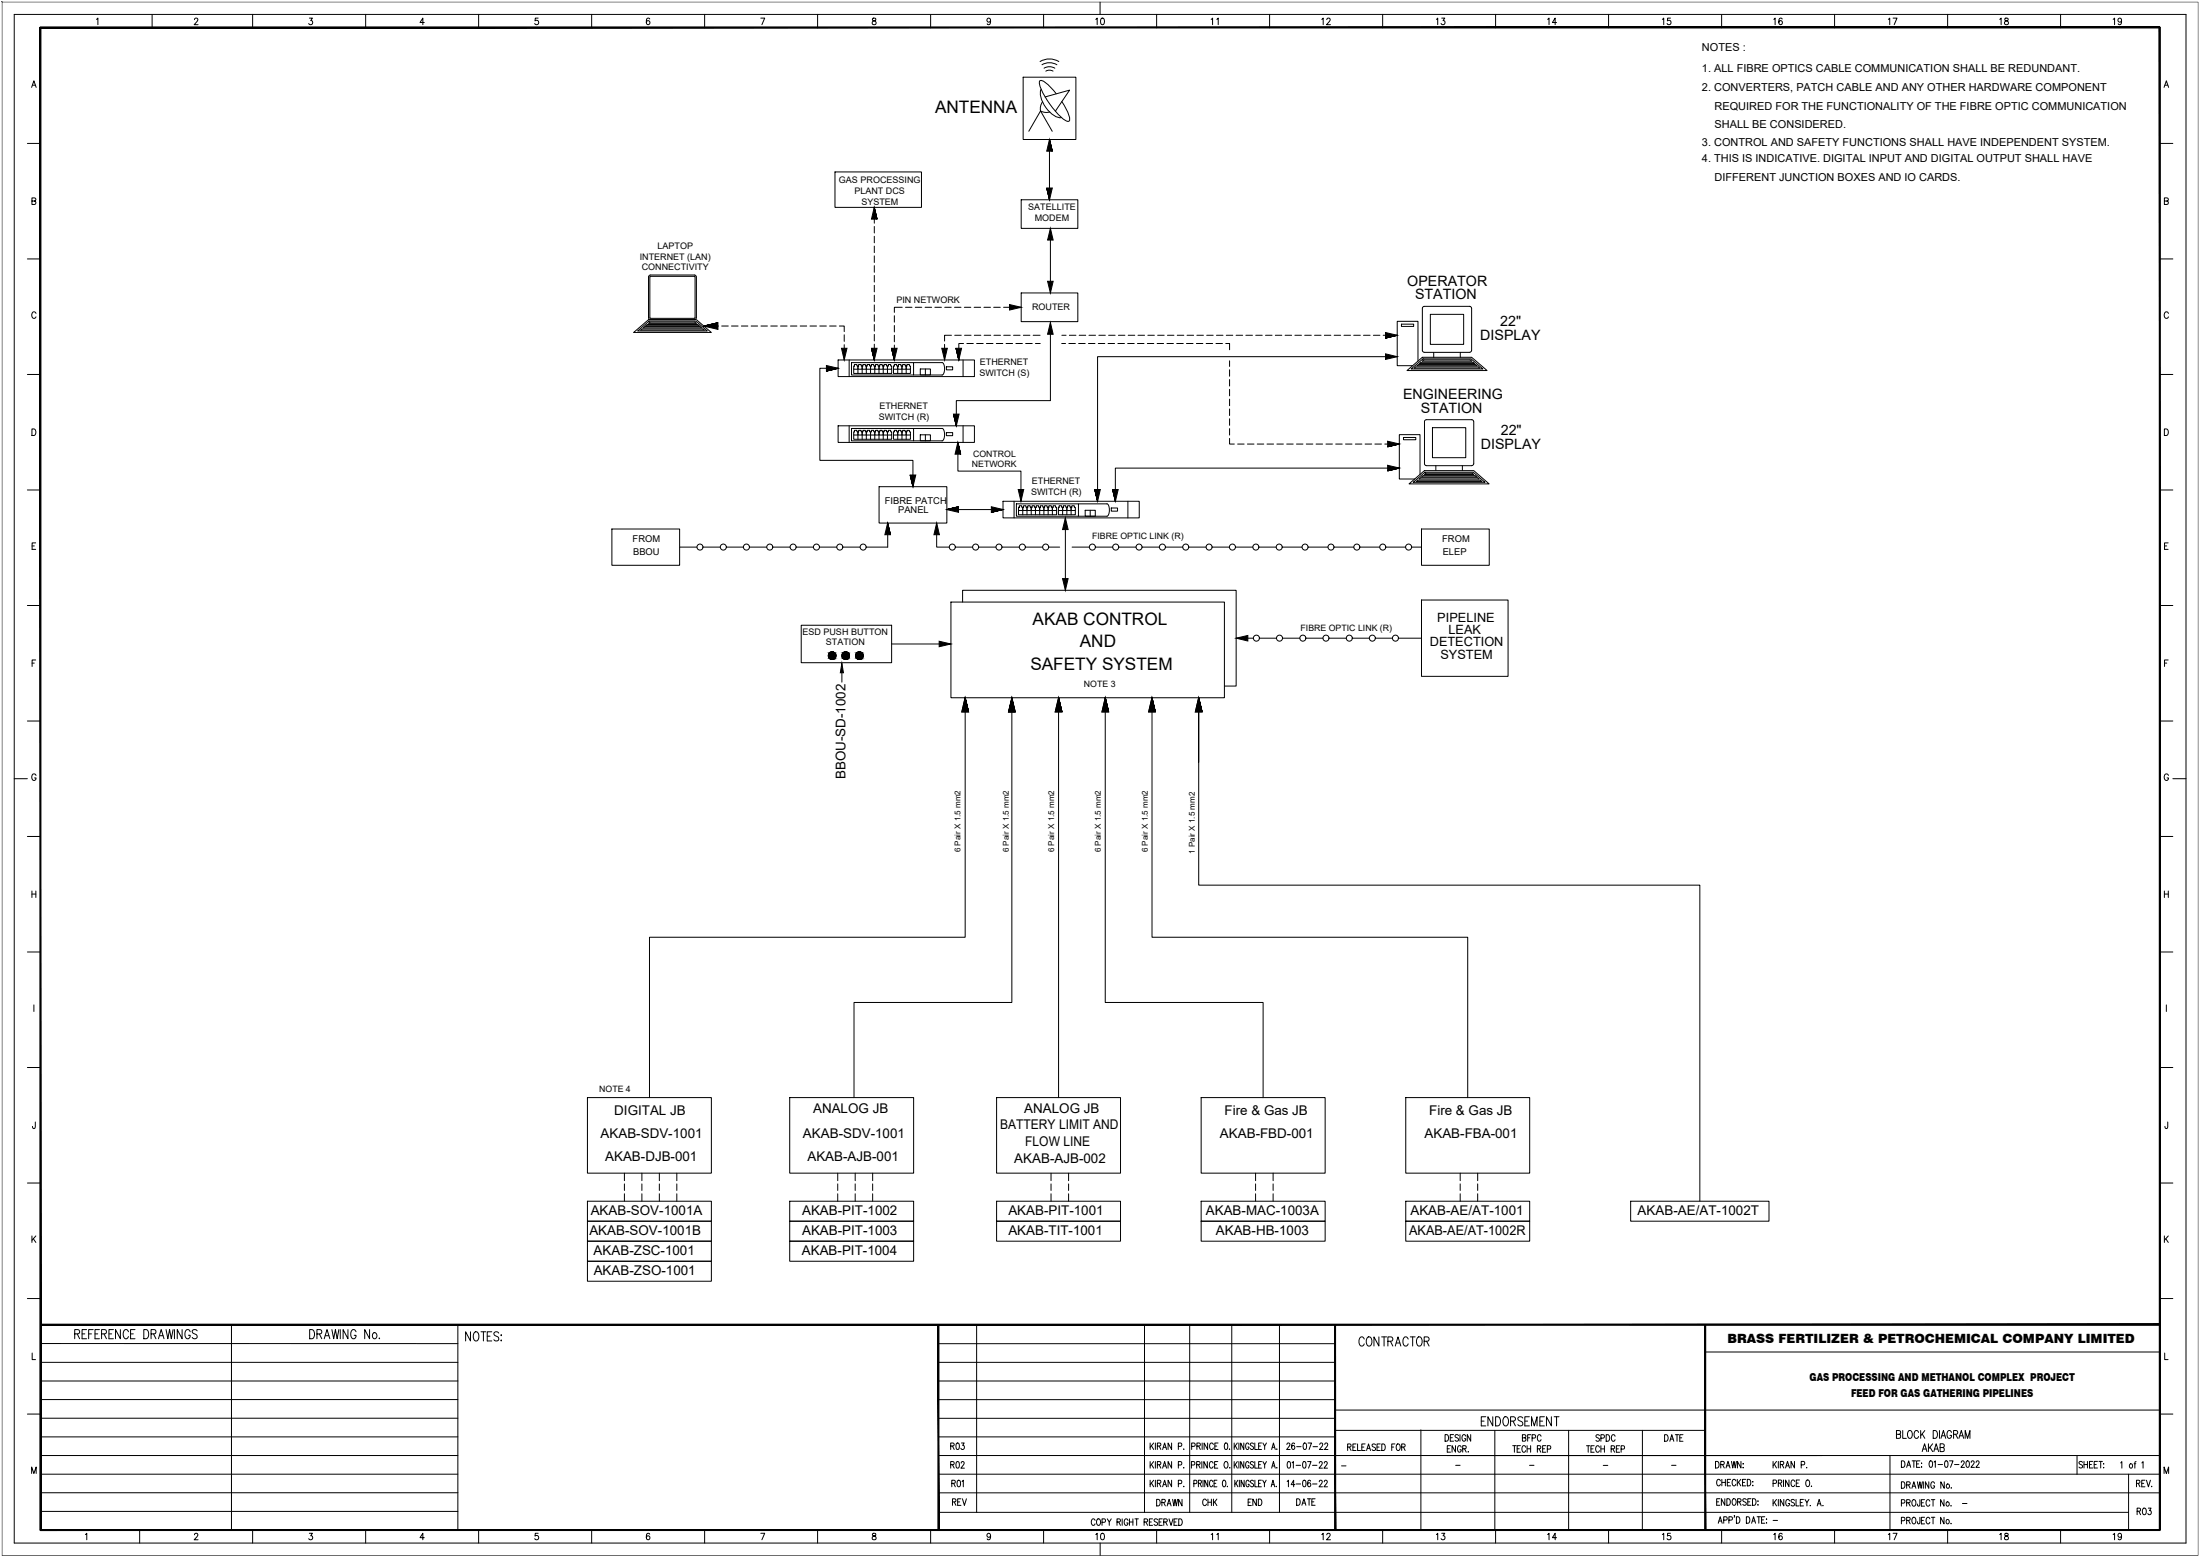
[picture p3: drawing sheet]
<svg xmlns="http://www.w3.org/2000/svg" width="1189mm" height="841mm" viewBox="0 0 1189 841" stroke-linecap="round" stroke-linejoin="round" font-family="sans-serif">
<!-- layer: 0 -->
<g fill="none" stroke="#000" stroke-width=".54">
<path d="M1 1h.1M562 33a10 10 0 0 1 10 0M563 35a8 8 0 0 1 8 0M564 37a6 6 0 0 1 6 0M565 38h2h2M553 42h28v33h-28zM563 48a14 14 0 0 0 10 16h1M563 55v1a2.7 2.7 0 0 0-1 3 2.7 2.7 0 0 0 3 2l2-1M565 52l13-3-8 11M571 51l-1-2a13 13 0 0 0-8-5 9 9 0 0 0 3 8l6 9a8 8 0 0 0 7 4 15 15 0 0 0-4-10M567 75v27M569 71l-7-11-6 11"/>
<path d="M451 93h47v19h-47zM472 112v3M472 117v4M552 108h30v15h-30zM472 122v4M472 128v3M472 133v3M472 138v4M568 123v35M351 149h24l1 23h-25zM376 150l-1-1h-24l-1 1v22l2 1h23l1-1M376 150v22"/>
<path d="M472 144v3M472 149v3M472 154v4M472 159v4M552 158h30v16h-30zM342 180l8-7h26l8 7zM345 179l6-6h25l6 6zM346 178h1h33h1zM348 177v-1h30l1 1zM349 176l1-1h27l1 1zM351 175v-1h25v1zM380 176h3"/>
<path d="M385 176h3M390 176h4M395 176h4M401 176h3M406 176h3M411 176h4M417 176h3M422 176h3M427 176h4M432 176h4M438 176h3M443 176h4"/>
<path d="M448 176h4M454 176h2v3M472 165v3M472 170v4M472 175v4M483 171v3M483 176v3M488 166h-5v3M489 166h4M495 166h3M500 166h3M505 166h4"/>
<path d="M511 166h3M516 166h3M521 166h4M526 166h4M532 166h3M537 166h4M542 166h4M548 166h4M568 174v42h-51v14M757 175h7v1h-7zM773 170h18v16h-18zM453 194h74v9h-74z"/>
<path d="M453 199h-10v50h50v14M456 181v3M456 186v4M456 191v3M459 194v9M460 196h34v7h-34zM461 199v3h21v-3M462 197h1l1 2h-3zM464 199v3M464 197h1l1 2h-2zM466 199v3M466 197h2v2h-2z"/>
<path d="M468 199v3M469 197h1v2h-2zM470 199v3M471 197h1l1 2h-3zM472 181v3M472 186v3M472 191v3M473 199v3M473 197h1l1 2h-2zM475 199v3M475 197h2v2h-2zM477 199v3"/>
<path d="M478 197h1l1 2h-3zM480 199v3M480 197h1l1 2h-2zM483 199v3h9v-3M483 197h2v2h-2zM483 181v4M483 186v4M483 192v2M485 199v3M486 197h1v2h-2zM487 199v3M488 197h1l1 2h-3z"/>
<path d="M490 199v3M490 197h1l1 2h-2zM494 196h15a5 5 0 0 1 0 7h-15M497 199h6v4h-6zM500 199v4M510 186v4M510 191v3M511 198h4v2h-4zM514 181h-4v3M516 181h3M518 191v3M520 194v9"/>
<path d="M521 186h-3v3M521 181h4M522 186h4M527 181h3M528 186h3M532 181h3M533 186h4M537 181h4M538 186h4M542 181h4M544 186h3M548 181h3"/>
<path d="M549 186h3M553 181h4M554 186h4M558 181h4M560 186h2M574 186h2M574 181h2M578 186h3M578 181h3M583 186h3M583 181h4M588 186h4"/>
<path d="M588 181h4M593 186h4M594 181h3M599 186h3M599 181h4M604 186h4M604 181h4M609 186h4M610 181h3M615 186h3M615 181h4M620 186h4"/>
<path d="M620 181h4M625 186h4M626 181h3M631 186h3M631 181h3M636 186h3M636 181h4M641 186h4M641 181h4M647 186h3M647 181h3M652 186h3"/>
<path d="M652 181h4M657 186h4M657 181h4M662 186h2v3M663 181h3M664 195v3M664 200v3M668 181h4M673 181h4M679 181h3M684 181h3M689 181h4"/>
<path d="M694 181h4M700 181h3M705 181h4M710 181h4M716 181h3M721 181h3M726 181h4M732 181h3M737 181h3M742 181h4M747 181h4M753 181h2"/>
<path d="M755 193h-162v78M763 199l6-5h26l6 5zM764 199l1-1h34l1 1zM766 198l1-1h30l1 1zM766 195v-21h-11v24h8M767 196h1h28h1zM769 195v-1h25l1 1zM770 190l-1-1v-23l1-1h24l1 2v22l-1 1M770 190h24M775 190v3M789 190v3M664 205v4"/>
<path d="M664 210v4M664 216v3M760 200l9-7h26l9 7zM453 230h74v9h-74zM459 230v9M460 231h34v7h-34zM461 235v2h21v-2M462 232h1l1 3h-3zM464 235v2M464 232h1l1 3h-2zM466 235v2M466 232h2v3h-2z"/>
<path d="M468 235v2M469 232h1v3h-2zM470 235v2M471 232h1l1 3h-3zM473 235v2M473 232h1l1 3h-2zM475 235v2M475 232h2v3h-2zM477 235v2M478 232h1l1 3h-3zM480 235v2M480 232h1l1 3h-2z"/>
<path d="M483 235v2h9v-2M483 232h2v3h-2zM485 235v2M486 232h1v3h-2zM487 235v2M488 232h1l1 3h-3zM490 235v2M490 232h1l1 3h-2zM494 231h15a5 5 0 0 1 0 7h-15M497 235h6v3h-6zM500 235v3M511 234h4v1h-4z"/>
<path d="M518 239v15h34v17M520 230v9M664 237v3h3M664 221v3M664 226v4M664 232v3M669 240h3M674 240h4M679 240h4M685 240h3M690 240h4M695 240h4"/>
<path d="M701 240h3M706 240h3M711 240h4M717 240h3M722 240h3M727 240h4M732 240h4M738 240h3M743 240h4M748 240h4M754 240h2M758 236h7v2h-7z"/>
<path d="M770 227h26v1v23l-1 1-25-1v-1v-22zM774 231h18v16h-18zM756 253h-153v18M767 259l1-1h30l1 1zM767 256v-21h-11v24h8M768 258l1-1h28l1 1zM770 256h1h25zM776 252v2M790 252v2M475 263h37v20h-37zM512 275h30M542 271h74v9h-74z"/>
<path d="M548 271v9M549 272h34v7h-34zM550 276v2h21v-2M551 273h1l1 3h-3zM553 276v2M553 273h1l1 3h-2zM555 276v2M555 273h2v3h-2zM557 276v2M558 273h1l1 3h-3zM560 276v2M560 273h1l1 3h-2z"/>
<path d="M562 276v2M562 273h2v3h-2zM564 276v2M565 273h1v3h-2zM566 276v2M567 273h1l1 3h-3zM569 276v2M569 273h1l1 3h-2zM572 276v2h9v-2M572 273h2v3h-2zM574 276v2M575 273h1l1 3h-3z"/>
<path d="M576 280v39M577 276v2M577 273h1l1 3h-2zM579 276v2M579 273h2v3h-2zM583 272h15a5 5 0 0 1 0 7h-15M586 276h6v3h-6zM589 276v3M601 274h3v2h-3zM610 271v9M761 261l9-7h26l9 7zM764 261l6-6h26l6 6z"/>
<path d="M765 260l1-1h34l1 1zM331 286h36v19h-36zM367 296h10M380 296h9M393 296h9M405 296h9M418 296h9M430 296h10M443 296h9M455 296h10M480 283v13h-12M506 283v13h7"/>
<path d="M516 296h10M529 296h9M542 296h9M554 296h9M567 296h6M579 296h10M592 296h9M605 296h9M617 296h10M630 296h9M642 296h10M655 296h9"/>
<path d="M668 296h9M680 296h10M693 296h11M707 296h11M721 296h11M735 296h11M749 296h11M763 296h5M768 286h37v19h-37zM433 338h49v20h-49zM514 325h148v52h-148zM520 325v-6h148v52h-6"/>
<path d="M768 324h47v41h-47zM482 348h32M668 345h9M680 345h10M693 345h9M706 345h9M718 345h10M731 345h9M743 345h9M756 345h12M455 363v5M522 377v129h-171v87"/>
<path d="M547 377v164h-85v52M572 377v216M597 377v164h86v52M623 377v129h170v87M648 412v-35v101h271v171M317 593h67v41h-67zM427 593h67v41h-67zM539 593h67v41h-67zM649 593h67v41h-67zM760 593h67v41h-67zM337 634v4M337 639v4"/>
<path d="M347 634v4M347 639v4M356 634v4M356 639v4M366 634v4M366 639v4M453 634v4M453 639v4M462 634v4M462 639v4M472 634v4M472 639v4"/>
<path d="M568 634v4M568 639v4M577 634v4M577 639v4M679 634v4M679 639v4M688 634v4M688 639v4M789 634v4M789 639v4M799 634v4M799 639v4"/>
<path d="M317 649h67v11h-67zM317 660h67v10h-67zM337 645v4M347 645v4M356 645v4M366 645v4M427 649h67v11h-67zM427 660h67v10h-67zM453 645v4M462 645v4M472 645v4M539 649h67v11h-67z"/>
<path d="M539 660h67v10h-67zM568 645v4M577 645v4M649 649h67v11h-67zM649 660h67v10h-67zM679 645v4M688 645v4M760 649h67v11h-67zM760 660h67v10h-67zM789 645v4M799 645v4M881 649h75v11h-75z"/>
<path d="M317 670h67v11h-67zM427 670h67v11h-67zM317 681h67v11h-67z"/>
<circle cx="378" cy="296" r="1.6"/>
<circle cx="391" cy="296" r="1.6"/>
<circle cx="403" cy="296" r="1.6"/>
<circle cx="416" cy="296" r="1.6"/>
<circle cx="429" cy="296" r="1.6"/>
<circle cx="441" cy="296" r="1.6"/>
<circle cx="454" cy="296" r="1.6"/>
<circle cx="466" cy="296" r="1.6"/>
<circle cx="515" cy="296" r="1.6"/>
<circle cx="527" cy="296" r="1.6"/>
<circle cx="540" cy="296" r="1.6"/>
<circle cx="552" cy="296" r="1.6"/>
<circle cx="565" cy="296" r="1.6"/>
<circle cx="590" cy="296" r="1.6"/>
<circle cx="603" cy="296" r="1.6"/>
<circle cx="616" cy="296" r="1.6"/>
<circle cx="628" cy="296" r="1.6"/>
<circle cx="641" cy="296" r="1.6"/>
<circle cx="653" cy="296" r="1.6"/>
<circle cx="666" cy="296" r="1.6"/>
<circle cx="679" cy="296" r="1.6"/>
<circle cx="691" cy="296" r="1.6"/>
<circle cx="705" cy="296" r="1.6"/>
<circle cx="719" cy="296" r="1.6"/>
<circle cx="733" cy="296" r="1.6"/>
<circle cx="747" cy="296" r="1.6"/>
<circle cx="761" cy="296" r="1.6"/>
<circle cx="450" cy="354" r="2.1"/>
<circle cx="457" cy="354" r="2.1"/>
<circle cx="464" cy="354" r="2.1"/>
<circle cx="679" cy="345" r="1.6"/>
<circle cx="691" cy="345" r="1.6"/>
<circle cx="704" cy="345" r="1.6"/>
<circle cx="717" cy="345" r="1.6"/>
<circle cx="729" cy="345" r="1.6"/>
<circle cx="742" cy="345" r="1.6"/>
<circle cx="754" cy="345" r="1.6"/>
</g>
<g fill="#000" stroke="#000" stroke-width=".54">
<path d="M568 123l1 7h-3zM566 152h3l-1 6zM546 165l6 1-6 1zM568 174l1 7h-3zM455 188h3l-2 6zM509 188h3l-2 6zM749 191l6 2-6 1zM550 264h3l-1 7zM576 280l1 6h-3zM506 283l2 6h-3zM574 313h3l-1 6zM449 352h1z"/>
<path d="M508 346l6 2-6 1zM668 345l6-2v3zM455 358l1 5h-2z"/>
<path d="M567 75l2 7zM567 75l2 7h-3z"/>
<path d="M472 112l2 6zM472 112l2 6h-3z"/>
<path d="M566 102l1 6zM566 102h3l-2 6z"/>
<path d="M380 176l8-2zM380 176l8-2v4z"/>
<path d="M447 200l6-1zM447 197l6 2-6 1z"/>
<path d="M471 188l1 6zM471 188h3l-2 6z"/>
<path d="M482 188l1 6zM482 188h3l-2 6z"/>
<path d="M517 188l1 6zM517 188h3l-2 6z"/>
<path d="M749 183l6-2zM749 180l6 1-6 2z"/>
<path d="M515 224l2 6zM515 224h3l-1 6z"/>
<path d="M518 239l1 6zM518 239l1 6h-3z"/>
<path d="M750 241l6-1zM750 238l6 2-6 1z"/>
<path d="M750 254l6-1zM750 251l6 2-6 1z"/>
<path d="M492 257l1 6zM492 257h3l-2 6z"/>
<path d="M512 275l6-1zM512 275l6-1v3z"/>
<path d="M536 277l6-2zM536 274l6 1-6 2z"/>
<path d="M592 264l1 7zM592 264h3l-2 7z"/>
<path d="M601 264l2 7zM601 264h3l-1 7z"/>
<path d="M480 283l1 6zM480 283l1 6h-3z"/>
<path d="M449 352h2zM449 352h2z"/>
<path d="M449 356h1zM449 356h1z"/>
<path d="M449 352l2 1zM448 353h3z"/>
<path d="M449 356h2zM449 356h1z"/>
<path d="M448 353h3zM448 353h3z"/>
<path d="M448 356h3zM448 356h3z"/>
<path d="M448 353h3zM448 353h3z"/>
<path d="M448 356h3zM448 356h3z"/>
<path d="M448 353h4zM448 353h4z"/>
<path d="M448 355h3zM448 355l3 1z"/>
<path d="M448 353l4 1zM448 353l4 1z"/>
<path d="M448 355h4zM448 355h3z"/>
<path d="M448 354h4zM448 354h4z"/>
<path d="M448 355h4zM448 355h4z"/>
<path d="M448 354h4zM448 354l4 1z"/>
<path d="M457 352h1zM456 352h2z"/>
<path d="M456 352h2zM456 352h2z"/>
<path d="M456 356h2zM456 356h1z"/>
<path d="M456 352l2 1zM456 353h2z"/>
<path d="M456 356h2zM456 356h2z"/>
<path d="M456 353h3zM456 353h3z"/>
<path d="M456 356h2zM456 356h2z"/>
<path d="M456 353h3zM456 353h3z"/>
<path d="M456 356h3zM456 356h2z"/>
<path d="M455 353h4zM455 353h4z"/>
<path d="M455 355h4zM455 355l4 1z"/>
<path d="M455 353l4 1zM455 353l4 1z"/>
<path d="M455 355h4zM455 355h4z"/>
<path d="M455 354h4zM455 354h4z"/>
<path d="M455 355h4zM455 355h4z"/>
<path d="M455 354h4zM455 354l4 1z"/>
<path d="M464 352h1zM464 352h1z"/>
<path d="M464 352h1zM464 352h1z"/>
<path d="M464 356h1zM464 356h1z"/>
<path d="M464 352l2 1zM463 353h3z"/>
<path d="M464 356h1zM464 356h1z"/>
<path d="M463 353h3zM463 353h3z"/>
<path d="M463 356h3zM463 356h2z"/>
<path d="M463 353h3zM463 353h3z"/>
<path d="M463 356h3zM463 356h3z"/>
<path d="M463 353h3zM463 353h3z"/>
<path d="M463 355h3zM463 355l3 1z"/>
<path d="M463 353l3 1zM463 353l3 1z"/>
<path d="M463 355h3zM463 355h3z"/>
<path d="M462 354h4zM462 354h4z"/>
<path d="M462 355h4zM462 355h4z"/>
<path d="M462 354h4zM462 354l4 1z"/>
<path d="M522 377l1 8zM522 377l1 8h-3z"/>
<path d="M522 377l1 8zM522 377l1 8h-3z"/>
<path d="M547 377l2 8h-4zM547 377l2 8h-4z"/>
<path d="M572 377l2 8zM572 377l2 8h-4z"/>
<path d="M572 377l2 8zM572 377l2 8h-4z"/>
<path d="M597 377l2 8zM597 377l2 8h-4z"/>
<path d="M597 377l2 8zM597 377l2 8h-4z"/>
<path d="M622 377l2 8zM622 377l2 8h-3z"/>
<path d="M622 377l2 8zM622 377l2 8h-3z"/>
<path d="M648 377l2 8zM648 377l2 8h-4z"/>
<path d="M648 377l2 8zM648 377l2 8h-4z"/>
</g>
<!-- layer: Border Text -->
<g fill="none" stroke="#000" stroke-width=".54">
<path d="M52 10h1v3M105 11l1-1h1l-2 3h2M167 10h2l-1 1a1.1 1.1 0 0 1 1 2 1.1 1.1 0 0 1-2 0M229 12h-2l2-2v3M291 10h-2v1a1.2 1.2 0 0 1 2 0 1.2 1.2 0 0 1 0 2 1.2 1.2 0 0 1-2 0M351 10a1.7 1.7 0 0 0-2 1 1.7 1.7 0 0 0 1 2 1 1 0 0 0 1-1 1 1 0 0 0-1-1 1 1 0 0 0-1 1M411 10h2l-1 3M472 10v1a1.3 1.3 0 0 1 1 1 1.3 1.3 0 0 1 0 1 1.2 1.2 0 0 1-2-1 1.2 1.2 0 0 1 2-1v-1zM535 11a1 1 0 0 1-1 1 1 1 0 0 1 0-2 1 1 0 0 1 1 0v3h-2M592 10h1v3M595 10a1.6 1.6 0 0 1 2 2 1.6 1.6 0 0 1-2 1v-1zM655 10v3"/>
<path d="M658 10v3M714 10h1v3M717 11l1-1h1l-2 3h2M776 10h1v3M779 10h2l-1 1a1.1 1.1 0 0 1 1 2 1.1 1.1 0 0 1-2 0M836 10h1v3M841 12h-2l1-2v3M898 10h1v3M903 10h-2v1a1.1 1.1 0 0 1 2 0 1.1 1.1 0 0 1 0 2 1.1 1.1 0 0 1-2 0M959 10v3M963 10a1.6 1.6 0 0 0-2 1 1.6 1.6 0 0 0 2 2 1 1 0 0 0 0-2 1.1 1.1 0 0 0-2 1M1020 10h1v3"/>
<path d="M1023 10h2l-1 3M1081 10v3M1084 10v1a1.4 1.4 0 0 1 1 1 1.4 1.4 0 0 1 0 1 1.2 1.2 0 0 1-2-1 1.2 1.2 0 0 1 2-1v-1zM1142 10h1v3M1146 11a1 1 0 0 1-1 1 1 1 0 0 1 0-2 1 1 0 0 1 1 0v3h-1M17 47l1-3 2 3M18 46h1M1169 47l2-3 1 3M1170 46h1M17 109l2-1v-1h-2v3h2v-1M1170 109l1-1 1-1h-2v3h2v-1h-1M19 169a1.2 1.2 0 0 0-1-1 1.2 1.2 0 0 0-1 2v1a1.2 1.2 0 0 0 1 1 1.2 1.2 0 0 0 1-1"/>
<path d="M1172 169a1.2 1.2 0 0 0-2-1 1.2 1.2 0 0 0 0 2v1a1.2 1.2 0 0 0 0 1 1.2 1.2 0 0 0 2-1M17 232a1.8 1.8 0 0 1 2 1 1.8 1.8 0 0 1-2 2zM1170 232a1.8 1.8 0 0 1 2 1 1.8 1.8 0 0 1-2 2zM17 295h2M19 293h-2v4h2M1170 295h1M1172 293h-2v4h2M17 358h2M19 356h-2v4M1170 358h1M1172 356h-2v4M19 419a1.2 1.2 0 0 0-1-1 1.2 1.2 0 0 0-1 1v1a1.2 1.2 0 0 0 1 2 1.2 1.2 0 0 0 1-2"/>
<path d="M1172 419a1.2 1.2 0 0 0-2-1 1.2 1.2 0 0 0 0 1v1a1.2 1.2 0 0 0 1 2 1.2 1.2 0 0 0 1-2h-1M17 481v4M17 483h2M19 481v4M1170 483h2M1170 481v4M1172 481v4M18 543v3M1171 543v3M19 606v3h-1v-1M1171 606v3h-1v-1M17 668v3"/>
<path d="M18 669l1 2M19 668l-2 2M1170 668v3M1170 669l2 2M1172 668l-2 2M47 718h-3v5h3M50 718h-2v5M54 718h-3v5h3M61 718h-2v5h2M65 718v5l-3-5v5M69 719a1.5 1.5 0 0 0-1-1 1.5 1.5 0 0 0-1 2v1a1.5 1.5 0 0 0 1 2 1.5 1.5 0 0 0 1-1M73 718h-2v5h2"/>
<path d="M78 718a2.5 2.5 0 0 1 2 3 2.5 2.5 0 0 1-2 2zM90 718l1 5 1-5 1 5 1-5M94 718v5M98 718v5l-2-5v5M103 719a1.5 1.5 0 0 0-2-1 1.5 1.5 0 0 0-1 2v1a1.5 1.5 0 0 0 1 2 1.5 1.5 0 0 0 2-2h-1M107 719l-1-1-2 1v1l2 1a1.4 1.4 0 0 1 0 2 1.4 1.4 0 0 1-2-1M167 718a2.5 2.5 0 0 1 3 3 2.5 2.5 0 0 1-3 2zM179 718l1 5 1-5 1 5 1-5M184 718v5M188 718v5l-3-5v5M192 719a1.5 1.5 0 0 0-1-1 1.5 1.5 0 0 0-1 2v1a1.5 1.5 0 0 0 1 2 1.5 1.5 0 0 0 1-2h-1M200 718v5l-3-5v5"/>
<path d="M254 719v5l-2-5v5M257 720v-1a2.6 2.6 0 0 1 2 3 2.6 2.6 0 0 1-2 2 3 3 0 0 1 0-4zM260 719h3M261 719v5M266 719h-3v5h3M17 731v3h2M40 721l3-1v-2h-3v5M42 721l1 2M44 721h2M48 721h1M51 721h2M55 721l2-1v-2h-2v5"/>
<path d="M56 721l2 2M59 721h1M71 721h1M82 721l2-1v-2h-2v5M83 721l1 2M86 723l1-5 2 5M86 721h2M171 721l3-1v-1l-3-1v5M173 721l1 2M175 723l2-5 1 5M176 721h2M205 723h.1"/>
<path d="M263 722h2M270 720l-1-1-2 1v1l3 2-1 1h-2M271 721h.1M271 724h.1M737 723a1.5 1.5 0 0 0-2-1 1.5 1.5 0 0 0-1 2v1a1.5 1.5 0 0 0 1 2 1.5 1.5 0 0 0 2-1M739 722a2.5 2.5 0 0 1 2 3 2.5 2.5 0 0 1-2 2 3 3 0 0 1 0-5zM745 722v5l-3-5v5M747 722h2M748 722v5M750 724h2v-2h-2v5M751 724l2 3M754 727l1-5 2 5"/>
<path d="M755 725h1M761 723a1.5 1.5 0 0 0-2-1 1.5 1.5 0 0 0-1 2v1a1.5 1.5 0 0 0 1 2 1.5 1.5 0 0 0 2-1M762 722h3M763 722v5M766 722h1a2.5 2.5 0 0 1 2 3 2.5 2.5 0 0 1-2 2 3 3 0 0 1-1-5zM770 724h2v-2h-2v5M771 724l1 3M1170 731v3h2M733 780h-2v4h2M734 780v4h1M738 780h-2v4h2M746 780h-2v4h2"/>
<path d="M747 780a1.8 1.8 0 0 1 2 2 1.8 1.8 0 0 1-2 2zM754 780h-2v4M781 775a1.8 1.8 0 0 1 2 2 1.8 1.8 0 0 1-2 1zM784 777h1M785 775h-1v3h1M788 775h-1h-1l1 1 1 1a1 1 0 0 1 0 1 1 1 0 0 1-1 0h-1M789 775v3M792 776a1 1 0 0 0-1-1 1 1 0 0 0-1 1v1a1.1 1.1 0 0 0 1 1 1.1 1.1 0 0 0 1-1h-1M795 775v3l-2-3v3M800 768h2M803 765h-3v5h3M807 765v5l-3-5v5"/>
<path d="M808 765a2.5 2.5 0 0 1 3 3 2.5 2.5 0 0 1-3 2zM813 766v-1a2.6 2.6 0 0 1 2 3 2.6 2.6 0 0 1-2 2 3 3 0 0 1 0-4zM816 768l3-1v-1l-3-1v5M818 768l1 2M823 777l1-1v-1h-1v3h1l1-1h-1M823 766l-1-1-2 1 1 1 2 1a1.4 1.4 0 0 1-1 2 1.4 1.4 0 0 1-2-1M824 768h2M826 777h1M826 765h-2v5h2M827 775h-1v3M828 770v-5l1 5 2-5v5M828 777h2v-2h-2v3"/>
<path d="M832 768h2M833 776a1.1 1.1 0 0 0-2-1 1 1 0 0 0 0 1v1a1 1 0 0 0 0 1 1 1 0 0 0 2 0M835 765h-3v5h3M838 765v5l-2-5v5M840 765h3M841 765v5M864 775h-2l1 1 1 1a1 1 0 0 1 0 1 1 1 0 0 1-2 0M865 777h2v-2h-2v4M868 775a1.8 1.8 0 0 1 2 2 1.8 1.8 0 0 1-2 2zM873 776a1 1 0 0 0-1-1 1 1 0 0 0-1 1v1a1 1 0 0 0 1 1 1 1 0 0 0 1 0M900 775a1.8 1.8 0 0 1 1 2 1.8 1.8 0 0 1-1 2zM902 779l1-4 2 4"/>
<path d="M903 777h1M905 775h2M906 775v4M908 777h1M909 775h-1v4h1M17 796v-4l1 4 2-4v4M728 782l2-1v-1h-2v4M729 782l1 2M731 782h1M736 782h1M738 784l2-4 1 4M739 782h1"/>
<path d="M743 780h-2l2 2v2l-2-1M744 782h1M752 782h1M755 780a1.7 1.7 0 0 1 2 2 1.7 1.7 0 0 1-2 1l-1-1zM757 782l2-1v-1h-2v4M758 782l1 2M782 783h1M784 781h-2v3h2M787 781v3l-2-3v3M790 782a1.1 1.1 0 0 0-2-1 1 1 0 0 0 0 1v1a1 1 0 0 0 1 1 1 1 0 0 0 1-1h-1M790 783l2-1v-1h-2v3M791 783l1 1"/>
<path d="M793 784h1M817 781h2M818 781v3M820 783h1M822 781h-2v3h2M824 782a1 1 0 0 0-1-1 1 1 0 0 0-1 1v1a1 1 0 0 0 1 1 1 1 0 0 0 1 0M825 783h2M825 781v3M827 781v3M831 783l1-1v-1h-1v3M832 783l1 1M834 783h1"/>
<path d="M835 781h-1v3h1M836 783h2v-2h-2v3M857 781h2M858 781v3M860 783h1M861 781h-1v3h1M864 782a1 1 0 0 0-1-1 1 1 0 0 0-1 1v1a1 1 0 0 0 1 1 1 1 0 0 0 1 0M865 783h2M865 781v3M867 781v3M871 783l1-1v-1h-1v3M872 783l1 1"/>
<path d="M873 783h2M875 781h-2v3h2M876 783h2v-2h-2v3M927 789a1.8 1.8 0 0 1 2 2 1.8 1.8 0 0 1-2 2zM930 800a1.1 1.1 0 0 0-2-1 1 1 0 0 0 0 1v1a1 1 0 0 0 0 2 1.1 1.1 0 0 0 2-1M930 791h1l1-1-2-1v4M930 799v4M931 791l1 2M932 799v4M933 793l1-4 1 4M933 792h1M935 799h-2v4h2"/>
<path d="M936 789v4l1-4 1 4v-4M938 800a1 1 0 0 0-1-1 1 1 0 0 0-1 1v1a1.1 1.1 0 0 0 1 2 1 1 0 0 0 1-1M939 799v4M941 799l-2 2M941 789v4l-2-4v4M942 791h.1M942 793h.1M943 799h-1v4h1M944 799a1.8 1.8 0 0 1 2 2 1.8 1.8 0 0 1-2 2zM1028 789a1.8 1.8 0 0 1 1 2 1.8 1.8 0 0 1-1 2zM1030 793l1-4 1 4M1031 791h1"/>
<path d="M1033 789h2M1034 789v4M1036 791h1M1037 789h-1v4h1M1038 790h.1M1038 792h.1M1125 790v-1l-2 1 2 2v1l-2-1M1126 789v4M1126 791h2M1128 789v4M1129 791h1M1131 789h-2v4h2"/>
<path d="M1132 791h1M1133 789h-1v4h1M1134 789h2M1135 789v4M1137 791h.1M1137 793h.1M1159 800h-2v3h2M1160 800l1 3 1-3M1169 796v-4l2 4 1-4v4M515 811h1v-1h-1v3M516 811l1 2M518 811h1"/>
<path d="M519 810h-1v3h1M520 810l1 3 1-3M625 810a1.8 1.8 0 0 1 2 2 1.8 1.8 0 0 1-2 1zM628 812l1-1v-1h-1v3M629 812l1 1M631 813l1-3 1 3M631 812h1M634 810v3l1-3 1 3v-3M639 810v3l-2-3v3M652 811a1 1 0 0 0-1-1 1 1 0 0 0-1 1v1a1 1 0 0 0 1 1 1 1 0 0 0 1-1M653 810v3M653 811h2"/>
<path d="M655 810v3M656 810v3M656 811l2 2M658 810l-2 2M674 811h2M676 810h-2v3h2M679 810v3l-2-3v3M680 810a1.8 1.8 0 0 1 2 1 1.8 1.8 0 0 1-2 2zM701 810a1.8 1.8 0 0 1 2 1 1.8 1.8 0 0 1-2 2zM704 813l1-3 1 3M704 812h1M706 810h2"/>
<path d="M707 810v3M709 811h1M711 810h-2v3h2M928 811h1M929 810h-1v3h1M930 801h2M932 810v3l-2-3v3M933 810a1.8 1.8 0 0 1 2 1 1.8 1.8 0 0 1-2 2zM933 801h2M937 810a1.7 1.7 0 0 1 1 1 1.7 1.7 0 0 1-1 2l-1-1zM937 819v1M938 819a1.8 1.8 0 0 1 2 2 1.8 1.8 0 0 1-2 2z"/>
<path d="M939 811h2v-1h-2v3M939 801l2 2M940 811l1 2M942 801h1M944 810h-1h-1l2 2-1 1h-1M944 819a1.8 1.8 0 0 1 2 2 1.8 1.8 0 0 1-2 2zM944 811h2M946 810h-2v3h2M947 810a1.8 1.8 0 0 1 2 1 1.8 1.8 0 0 1-2 2zM947 800h.1M947 802h.1M950 819h1"/>
<path d="M950 811h.1M950 813h.1M950 819v4M954 819h-2v4h2M1028 800a1.8 1.8 0 0 1 1 2 1.8 1.8 0 0 1-1 2zM1028 812h1v-2h-1v4M1030 802h2v-1l-2-1v4M1030 812h2v-2h-2v4M1031 802l1 2M1031 812l1 2M1033 804l1-4 1 4M1034 803h1"/>
<path d="M1034 810a1.7 1.7 0 0 1 1 2 1.7 1.7 0 0 1-1 1l-1-1zM1034 820a1.7 1.7 0 0 1 1 1 1.7 1.7 0 0 1-1 2l-1-1zM1036 800l1 4v-4l1 4 1-4M1037 810v3h-1v-1M1037 820v3h-1v-1M1038 812h1M1039 800v4M1040 810h-2v4h2M1040 820h-2v3h2M1042 800v4l-2-4v4M1043 811a1 1 0 0 0-1-1 1 1 0 0 0-1 1v1a1.1 1.1 0 0 0 1 2 1 1 0 0 0 1-1M1044 810h2"/>
<path d="M1044 820h2M1045 810v4M1045 820v3M1045 801a1 1 0 0 0-1-1 1.1 1.1 0 0 0-1 2v1a1 1 0 0 0 1 1 1 1 0 0 0 1-1M1051 810v4l-2-4v4M1051 820v3l-2-3v3M1051 800v4l-2-4v4M1054 813h.1M1054 804h1M1155 801h1v-1h-1v3M1155 801l1 2M1157 801h1"/>
<path d="M1163 803h.1M46 829l1-1v4M105 829l1-1 1 1-2 3h2M167 828h2l-1 2a1.1 1.1 0 0 1 1 1 1.1 1.1 0 0 1-2 0M229 831h-2l2-3v4M291 828h-2v2a1.2 1.2 0 0 1 2 0 1.2 1.2 0 0 1 0 1 1.2 1.2 0 0 1-2 0M351 829v-1a1.7 1.7 0 0 0-2 2 1.7 1.7 0 0 0 1 2 1 1 0 0 0 1-1 1 1 0 0 0-1-1 1 1 0 0 0-1 1M411 828h2l-1 4M472 828v1a1.4 1.4 0 0 1 1 1 1.4 1.4 0 0 1 0 2 1.1 1.1 0 0 1-2-1 1.1 1.1 0 0 1 2-1v-2zM535 829a1 1 0 0 1-1 1 1 1 0 0 1 0-1 1 1 0 0 1 1 0v3l-2-1M592 821a1.1 1.1 0 0 0-2-1 1 1 0 0 0 0 2v1a1 1 0 0 0 1 1 1 1 0 0 0 1-1M592 829l1-1v4"/>
<path d="M593 821v-1a1.7 1.7 0 0 1 2 2 1.7 1.7 0 0 1-2 2v-1zM595 828a1.6 1.6 0 0 1 2 2 1.6 1.6 0 0 1-2 2v-2zM596 822h1v-1l-1-1v4M598 820l1 2 2-2M599 822v2M604 822h1v-1l-1-1v4M605 822v2M606 820v4M610 821a1.1 1.1 0 0 0-2-1 1 1 0 0 0 0 2v1a1.1 1.1 0 0 0 1 1 1.1 1.1 0 0 0 1-1h-1M610 820v4M610 822h2M612 820v4"/>
<path d="M613 820h2M614 820v4M618 822h2v-1l-2-1v4M619 822l1 2M621 822h1M623 820h-2v4h2M626 821l-1-1-1 1v1l1 1v1l-1-1M626 822h1M628 820h-2v4h2M629 822h1l1-1-2-1v4M630 822l1 2M632 820l1 4 1-4"/>
<path d="M634 822h1M636 820h-2v4h2M637 820a1.8 1.8 0 0 1 2 2 1.8 1.8 0 0 1-2 2zM655 829v-1v4M658 829v-1v4M714 829l1-1v4M717 829l1-1 1 1-2 3h2M776 829l1-1v4M779 828h2l-1 2a1.1 1.1 0 0 1 1 1 1.1 1.1 0 0 1-2 0M836 829l1-1v4M841 831h-2l1-3v4M898 829l1-1v4"/>
<path d="M903 828h-2v2a1.1 1.1 0 0 1 2 0 1.1 1.1 0 0 1 0 1 1.1 1.1 0 0 1-2 0M929 823l1-4 1 4M929 822h1M931 821h2v-2h-2v4M934 821h2v-1l-2-1v4M947 823l1-4 1 4M947 822h1M952 821h1M955 820h.1M955 822h.1M959 829v-1v4M963 829v-1a1.6 1.6 0 0 0-2 2 1.6 1.6 0 0 0 2 2 1 1 0 0 0 0-2 1.1 1.1 0 0 0-2 1"/>
<path d="M1020 829l1-1v4M1023 828h2l-1 4M1028 821h1v-1h-1v3M1030 821h2v-1h-2v3M1031 821l1 2M1038 821h1M1043 820a1 1 0 0 0-1 0 1 1 0 0 0-1 1v1a1 1 0 0 0 1 1 1 1 0 0 0 1-1M1054 823h.1M1081 829v-1v4M1084 828v1a1.4 1.4 0 0 1 1 1 1.4 1.4 0 0 1 0 2 1.2 1.2 0 0 1-2-1 1.2 1.2 0 0 1 2-1v-2zM1142 829l1-1v4M1146 829a1 1 0 0 1-1 1 1 1 0 0 1 0-1 1 1 0 0 1 1 0v3l-1-1"/>
<circle cx="202" cy="721" r="1.5"/>
<circle cx="1052" cy="812" r="1.1"/>
<circle cx="1053" cy="803" r="1.1"/>
<circle cx="1052" cy="822" r="1.1"/>
</g>
<!-- layer: Border -->
<g fill="none" stroke="#000" stroke-width=".54">
<path d="M1 1h1187v839h-1187zM8 8h1173v826h-1173zM82 8v7M137 8v7M198 8v7M259 8v7M320 8v7M381 8v7M442 8v7M503 8v7M564 8v7M594 1v7"/>
<path d="M625 8v7M686 8v7M747 8v7M808 8v7M869 8v7M930 8v7M991 8v7M1052 8v7M1114 8v7M15 77h7M1167 77h7M15 140h7"/>
<path d="M1167 140h7M15 202h7M1167 202h7M15 265h7M1167 265h7M15 327h7M1167 327h7M15 389h7M1167 389h7M8 421h7M1174 421h7M15 452h7"/>
<path d="M1167 452h7M15 514h7M1167 514h7M15 577h7M1167 577h7M15 639h7M1167 639h7M15 701h7M125 716v110M247 716v110M528 716v101M618 716v101"/>
<path d="M643 716v101M666 716v101M691 716v101M1167 701h7M22 726h225M22 736h225M507 726h214M507 736h215M921 730h246M22 756h225M22 746h225M507 756h215"/>
<path d="M507 746h214M15 764h7M22 776h225M22 766h225M507 776h215M507 766h214M721 762h446M722 773h199M768 772v54M808 773v53M848 773v53M888 773v53"/>
<path d="M1167 764h7M22 786h225M22 796h225M507 796h660M507 786h660M782 786h203M1021 786v40M1122 786v10M1150 796v30M22 806h225M22 816h225M507 817h643"/>
<path d="M507 806h660M75 826v8M137 826v8M198 826v8M259 826v8M320 826v8M381 826v8M442 826v8M503 826v8M564 826v8M595 834v6M625 826v8"/>
<path d="M686 826v8M747 826v8M808 826v8M869 826v8M930 826v8M991 826v8M1052 826v8M1114 826v8"/>
</g>
<g fill="#000" stroke="#000" stroke-width=".54">
<path d="M22 15h1145zM22 15h1145z"/>
<path d="M1167 15v811v-811zM1167 15v811z"/>
<path d="M22 715v1l1145-1zM22 716l1145-1v1z"/>
<path d="M22 15v811zM22 15v811z"/>
<path d="M22 826v1l1145-1zM22 827l1145-1v1z"/>
<path d="M507 716v110zM507 716v110z"/>
<path d="M721 716v110h1zM721 716h1v110z"/>
<path d="M921 716v110h1zM921 716h1v110z"/>
</g>
<!-- layer: Border Attributes -->
<g fill="none" stroke="#000" stroke-width=".54">
<path d="M517 780a1.7 1.7 0 0 1 2 1 1.7 1.7 0 0 1-1 2l-1-1zM520 779h1l-1 2a1.1 1.1 0 0 1 1 1 1.1 1.1 0 0 1-2 0M622 779v4M623 779l-1 3M624 779v4M633 779v4l-2-4v4M650 779v4M653 779v4l-2-4v4M658 779h-2v4h2M662 780a1.7 1.7 0 0 1 2 1 1.7 1.7 0 0 1-1 2l-1-1zM667 779v4M669 779l-2 3"/>
<path d="M669 779v4M672 779v4l-2-4v4M677 780v-1l-1 1 1 1a1 1 0 0 1 0 2 .9 .9 0 0 1-1-1M678 779v4h2M682 779h-2v4h2M682 779l1 2 1-2M700 780l-1-1a1.7 1.7 0 0 0-1 2 1.7 1.7 0 0 0 1 2 1.1 1.1 0 0 0 1-2 1 1 0 0 0-2 0v1M705 780a1.6 1.6 0 0 1 1 1 1.6 1.6 0 0 1-1 2l-1-2zM707 779h2l-2 4M1025 775h2v-2h-2v4h2v-2h-1M1028 773v4h2M1031 773h1a2.2 2.2 0 0 1 1 2 2.2 2.2 0 0 1-1 2 2.8 2.8 0 0 1-1-4z"/>
<path d="M1037 774a1.2 1.2 0 0 0-2-1 1.2 1.2 0 0 0-1 1v1a1.2 1.2 0 0 0 1 2 1.2 1.2 0 0 0 2-1M1038 773v4M1039 775l1 2M1040 773l-2 3M1042 780v4M1044 780l-2 3M1045 773a2.1 2.1 0 0 1 2 2 2.1 2.1 0 0 1-2 2zM1048 773v4M1049 777l1-4 1 4M1049 776h2M1055 774a1.2 1.2 0 0 0-2-1 1.2 1.2 0 0 0-1 1v1a1.3 1.3 0 0 0 1 2 1.4 1.4 0 0 0 2-2h-1M1056 775h2v-2h-2v4"/>
<path d="M1057 775l1 2M1059 777l1-4 1 4M1059 776h2M1062 777v-4l1 4 2-4v4M514 791h1v-1l-1-1v4M514 781h1v-1l-1-1v4M515 791l1 2M515 781l1 2M517 790a1.7 1.7 0 0 1 2 1 1.7 1.7 0 0 1-1 2l-1-1zM518 800a1.7 1.7 0 0 1 1 1 1.7 1.7 0 0 1-1 2l-1-1zM519 790l1-1 1 1-2 3h2M622 789v4"/>
<path d="M622 800v3M622 791l1 2M622 781l1 2M623 800l-1 2M623 789l-1 3M624 789v4M624 800v3M625 791h2v-1l-2-1v4M625 781h2v-1l-2-1v4M626 791l1 2M626 781l1 2M628 793l1-4 1 4"/>
<path d="M628 783l1-4 1 4M629 792h1M629 782h1M633 800v3l-2-3v3M633 789v4l-2-4v4M637 791h1v-1l-1-1v4M637 781h1v-1l-1-1v4M640 793h.1M640 783h.1M644 791h1v-1l-1-1v4M644 781h2v-1l-2-1v4M647 791h1v-1l-1-1v4"/>
<path d="M647 781h1v-1l-1-1v4M648 791l1 2M648 781l1 2M649 789v4M650 800v3M652 789v4l-1-4v4M653 800v3l-2-3v3M656 790a1.1 1.1 0 0 0-2-1 1 1 0 0 0 0 2v1a1 1 0 0 0 0 1 1.1 1.1 0 0 0 2-1M656 780a1.1 1.1 0 0 0-2-1 1 1 0 0 0 0 2v1a1 1 0 0 0 0 1 1.1 1.1 0 0 0 2-1M656 791h1M656 781h2M658 800h-2v3h2"/>
<path d="M658 789h-2v4h2M661 800a1.7 1.7 0 0 1 2 1 1.7 1.7 0 0 1-2 2v-1zM662 790v-1a1.7 1.7 0 0 1 2 2 1.7 1.7 0 0 1-2 2l-1-1zM664 783h1M665 793h.1M667 789v4M667 800v3M668 791l1 2M668 781l1 2M669 789l-2 3M669 800l-2 2M669 789v4"/>
<path d="M670 800v3M672 789v4l-2-4v4M672 800v3l-1-3v3M675 790a1 1 0 0 0-1-1 1.1 1.1 0 0 0-1 2v1a1 1 0 0 0 1 1 1 1 0 0 0 1-1h-1M675 780a1 1 0 0 0-1-1 1.1 1.1 0 0 0-1 2v1a1 1 0 0 0 1 1 1 1 0 0 0 1-1h-1M677 790v-1l-1 1 1 1a1 1 0 0 1 0 2 .9 .9 0 0 1-1 0M678 789v4h2M678 800v3h2M680 791h1M680 781h1M682 800h-2v3h2M682 789h-2v4h2"/>
<path d="M682 800l1 1 1-1M682 789l1 2 1-2M683 781v2M683 791v2M687 793l1-4 1 4M687 783l1-4 1 4M688 792h1M688 782h1M690 793h.1M690 783h.1M695 780l1-1 1 1-2 3h2M696 790a1.7 1.7 0 0 1 2 1 1.7 1.7 0 0 1-1 2l-1-1z"/>
<path d="M698 790l1-1v4M700 792h3M701 781h2M704 800a1.7 1.7 0 0 1 2 1 1.7 1.7 0 0 1-1 2l-1-1zM704 790a1.7 1.7 0 0 1 2 1 1.7 1.7 0 0 1-1 2l-1-1zM707 789h1l-1 4M709 792h3M710 781h2M713 790a.8 .8 0 0 1 1 0 .8 .8 0 0 1 0 1l-1 2h2M713 780l1-1 1 1-2 3h2M716 790v-1l1 1-2 3h2M716 780l1-1v1l-1 3h2"/>
<path d="M725 792h2M787 792h2M827 792h2M866 792h3M903 792h3M958 789v4M959 791l1 2M960 789l-2 3M961 789v4M962 791h2v-1l-2-1v4M963 791l1 2M964 799v4"/>
<path d="M965 793l1-4 1 4M965 792h2M967 799v4l-2-4v4M970 789v4l-2-4v4M972 799h-1v4h1M973 791h2v-1l-2-1v4M976 793h.1M976 800l1-1a1.7 1.7 0 0 1 1 2 1.7 1.7 0 0 1-2 2v-1zM1039 784l1-4 1 4M1039 783h2M1043 789a1.7 1.7 0 0 1 2 2 1.7 1.7 0 0 1-1 2l-1-1zM1043 782l1 2"/>
<path d="M1045 784l1-4 2 4M1045 790l1-1v4M1045 783h2M1047 791h3M1048 782h2v-2h-2v4h3v-2h-1M1051 789a1.7 1.7 0 0 1 2 2 1.7 1.7 0 0 1-1 2l-1-1zM1053 789h2l-1 4M1056 791h3M1060 790v-1l1 1-1 3h2M1063 789a1.7 1.7 0 0 1 2 2 1.7 1.7 0 0 1-2 2v-1zM1065 790l1-1 1 1-2 3h2M1068 790v-1a.9 .9 0 0 1 1 1 .9 .9 0 0 1 0 1l-1 2h2"/>
<path d="M1146 790h1v3M1153 791h1M1154 790v3M1157 790h1v3M514 801h2v-1h-2v3M515 801l1 2M520 800h1v3M622 801l1 2M625 801h2v-1h-2v3M626 801l1 2M628 803l1-3 1 3M629 802h1"/>
<path d="M637 801h1v-1h-1v3M640 803h.1M645 801h2v-1h-2v3M648 801h1v-1h-1v3M648 801l1 2M655 800a.9 .9 0 0 0-1 0 .9 .9 0 0 0 0 1v1a.9 .9 0 0 0 0 1 .9 .9 0 0 0 1-1M656 801h1M663 803h.1M668 801l1 2M675 800a.9 .9 0 0 0-1 0 .9 .9 0 0 0-1 1v1a1 1 0 0 0 1 1 1 1 0 0 0 1-1h-1M677 800a.8 .8 0 0 0-1 0 .8 .8 0 0 0 0 1h1a1 1 0 0 1 0 2 .9 .9 0 0 1-1 0M680 801h1"/>
<path d="M683 801v2M687 803l1-3 1 3M687 802h1M690 803h.1M696 800v3M700 802h-2l1-2v3M700 802h3M708 800a1.8 1.8 0 0 0-2 1 1.8 1.8 0 0 0 1 2 1 1 0 0 0 1-1 1 1 0 0 0-1-1v1M709 802h3M713 800a.8 .8 0 0 1 1 0 .8 .8 0 0 1 0 1l-1 2h2M716 800h1l-2 3h2M958 801h2v-1l-2-1v4"/>
<path d="M958 810v3M959 811l1 2M960 810l-2 2M961 801h2v-1l-2-1v4M961 810v3M962 801l1 2M964 810v3l-2-3v3M967 811a1 1 0 0 0-1-1 1 1 0 0 0-1 1v1a1.1 1.1 0 0 0 1 1 1.1 1.1 0 0 0 1-1h-1M970 810h-1h-1l2 3h-1h-1M970 800a1 1 0 0 0-1-1 1.1 1.1 0 0 0-1 2v1a1 1 0 0 0 1 1 1 1 0 0 0 1-1M971 810v3h1M971 801h1"/>
<path d="M973 812h1M975 810h-2v3h2M975 810l1 2 2-2M976 812v1M978 813h.1M979 803h.1M982 813l1-3 1 3M982 812h2M985 813h.1M1060 812h3M1155 816h1v-1h-1v3M1156 816l1 2"/>
<path d="M1158 815h1a1.7 1.7 0 0 1 1 1 1.7 1.7 0 0 1-2 2v-1zM1161 815h1v1a1 1 0 0 1 0 2 1 1 0 0 1-1-1M958 821h3"/>
<circle cx="1152" cy="792" r="1.1"/>
</g>
<g font-size="9.3">
<text x="505" y="61">ANTENNA</text>
<text x="558" y="338">AKAB CONTROL</text>
<text x="584" y="350">AND</text>
<text x="557" y="362">SAFETY SYSTEM</text>
</g>
<g font-size="7.7">
<text x="761" y="154">OPERATOR</text>
<text x="765" y="162">STATION</text>
<text x="811" y="176">22&quot;</text>
<text x="800" y="183">DISPLAY</text>
<text x="758" y="216">ENGINEERING</text>
<text x="768" y="223">STATION</text>
<text x="811" y="235">22&quot;</text>
<text x="800" y="242">DISPLAY</text>
</g>
<g font-size="7.2">
<text x="457" y="421" transform="rotate(-90 457 421)">BBOU-SD-1002</text>
<text x="332" y="602">DIGITAL JB</text>
<text x="439" y="601">ANALOG JB</text>
<text x="554" y="601">ANALOG JB</text>
<text x="662" y="602">Fire &amp; Gas JB</text>
<text x="772" y="602">Fire &amp; Gas JB</text>
<text x="540" y="610">BATTERY LIMIT AND</text>
<text x="325" y="615">AKAB-SDV-1001</text>
<text x="434" y="615">AKAB-SDV-1001</text>
<text x="659" y="615">AKAB-FBD-001</text>
<text x="770" y="615">AKAB-FBA-001</text>
<text x="554" y="619">FLOW LINE</text>
<text x="327" y="627">AKAB-DJB-001</text>
<text x="436" y="627">AKAB-AJB-001</text>
<text x="548" y="628">AKAB-AJB-002</text>
<text x="319" y="656">AKAB-SOV-1001A</text>
<text x="433" y="656">AKAB-PIT-1002</text>
<text x="545" y="656">AKAB-PIT-1001</text>
<text x="652" y="656">AKAB-MAC-1003A</text>
<text x="762" y="656">AKAB-AE/AT-1001</text>
<text x="885" y="656">AKAB-AE/AT-1002T</text>
<text x="319" y="667">AKAB-SOV-1001B</text>
<text x="433" y="667">AKAB-PIT-1003</text>
<text x="545" y="667">AKAB-TIT-1001</text>
<text x="657" y="667">AKAB-HB-1003</text>
<text x="761" y="667">AKAB-AE/AT-1002R</text>
<text x="321" y="678">AKAB-ZSC-1001</text>
<text x="433" y="678">AKAB-PIT-1004</text>
<text x="321" y="689">AKAB-ZSO-1001</text>
</g>
<g font-size="6.9">
<text x="777" y="336">PIPELINE</text>
<text x="783" y="343">LEAK</text>
<text x="773" y="349">DETECTION</text>
<text x="778" y="356">SYSTEM</text>
<text x="933" y="726">BRASS FERTILIZER &amp; PETROCHEMICAL COMPANY LIMITED</text>
</g>
<g font-size="5.9">
<text x="920" y="28">NOTES :</text>
<text x="920" y="39">1. ALL FIBRE OPTICS CABLE COMMUNICATION SHALL BE REDUNDANT.</text>
<text x="920" y="49">2. CONVERTERS, PATCH CABLE AND ANY OTHER HARDWARE COMPONENT</text>
<text x="927" y="59">REQUIRED FOR THE FUNCTIONALITY OF THE FIBRE OPTIC COMMUNICATION</text>
<text x="927" y="69">SHALL BE CONSIDERED.</text>
<text x="920" y="79">3. CONTROL AND SAFETY FUNCTIONS SHALL HAVE INDEPENDENT SYSTEM.</text>
<text x="920" y="88">4. THIS IS INDICATIVE. DIGITAL INPUT AND DIGITAL OUTPUT SHALL HAVE</text>
<text x="927" y="98">DIFFERENT JUNCTION BOXES AND IO CARDS.</text>
<text x="978" y="746">GAS PROCESSING AND METHANOL COMPLEX PROJECT</text>
<text x="1000" y="755">FEED FOR GAS GATHERING PIPELINES</text>
</g>
<g font-size="5.1">
<text x="478" y="272">FIBRE PATCH</text>
<text x="485" y="277">PANEL</text>
<text x="342" y="293">FROM</text>
<text x="779" y="293">FROM</text>
<text x="342" y="300">BBOU</text>
<text x="780" y="300">ELEP</text>
</g>
<g font-size="4.9">
<text x="453" y="99">GAS PROCESSING</text>
<text x="462" y="105">PLANT DCS</text>
<text x="465" y="111">SYSTEM</text>
<text x="556" y="113">SATELLITE</text>
<text x="559" y="119">MODEM</text>
<text x="355" y="134">LAPTOP</text>
<text x="346" y="140">INTERNET (LAN)</text>
<text x="347" y="146">CONNECTIVITY</text>
<text x="484" y="164">PIN NETWORK</text>
<text x="558" y="167">ROUTER</text>
<text x="530" y="197">ETHERNET</text>
<text x="529" y="203">SWITCH (S)</text>
<text x="475" y="221">ETHERNET</text>
<text x="475" y="227">SWITCH (R)</text>
<text x="558" y="262">ETHERNET</text>
<text x="557" y="267">SWITCH (R)</text>
<text x="434" y="343">ESD PUSH BUTTON</text>
<text x="446" y="349">STATION</text>
</g>
<g font-size="4.7">
<text x="526" y="247">CONTROL</text>
<text x="525" y="252">NETWORK</text>
<text x="590" y="291">FIBRE OPTIC LINK (R)</text>
<text x="703" y="341">FIBRE OPTIC LINK (R)</text>
<text x="586" y="371">NOTE 3</text>
<text x="324" y="590">NOTE 4</text>
</g>
<g font-size="4.3">
<text x="519" y="460" transform="rotate(-90 519 460)">6 Pair X 1.5 mm2</text>
<text x="545" y="460" transform="rotate(-90 545 460)">6 Pair X 1.5 mm2</text>
<text x="570" y="460" transform="rotate(-90 570 460)">6 Pair X 1.5 mm2</text>
<text x="595" y="460" transform="rotate(-90 595 460)">6 Pair X 1.5 mm2</text>
<text x="620" y="460" transform="rotate(-90 620 460)">6 Pair X 1.5 mm2</text>
<text x="646" y="461" transform="rotate(-90 646 461)">1 Pair X 1.5 mm2</text>
</g>
</svg>
